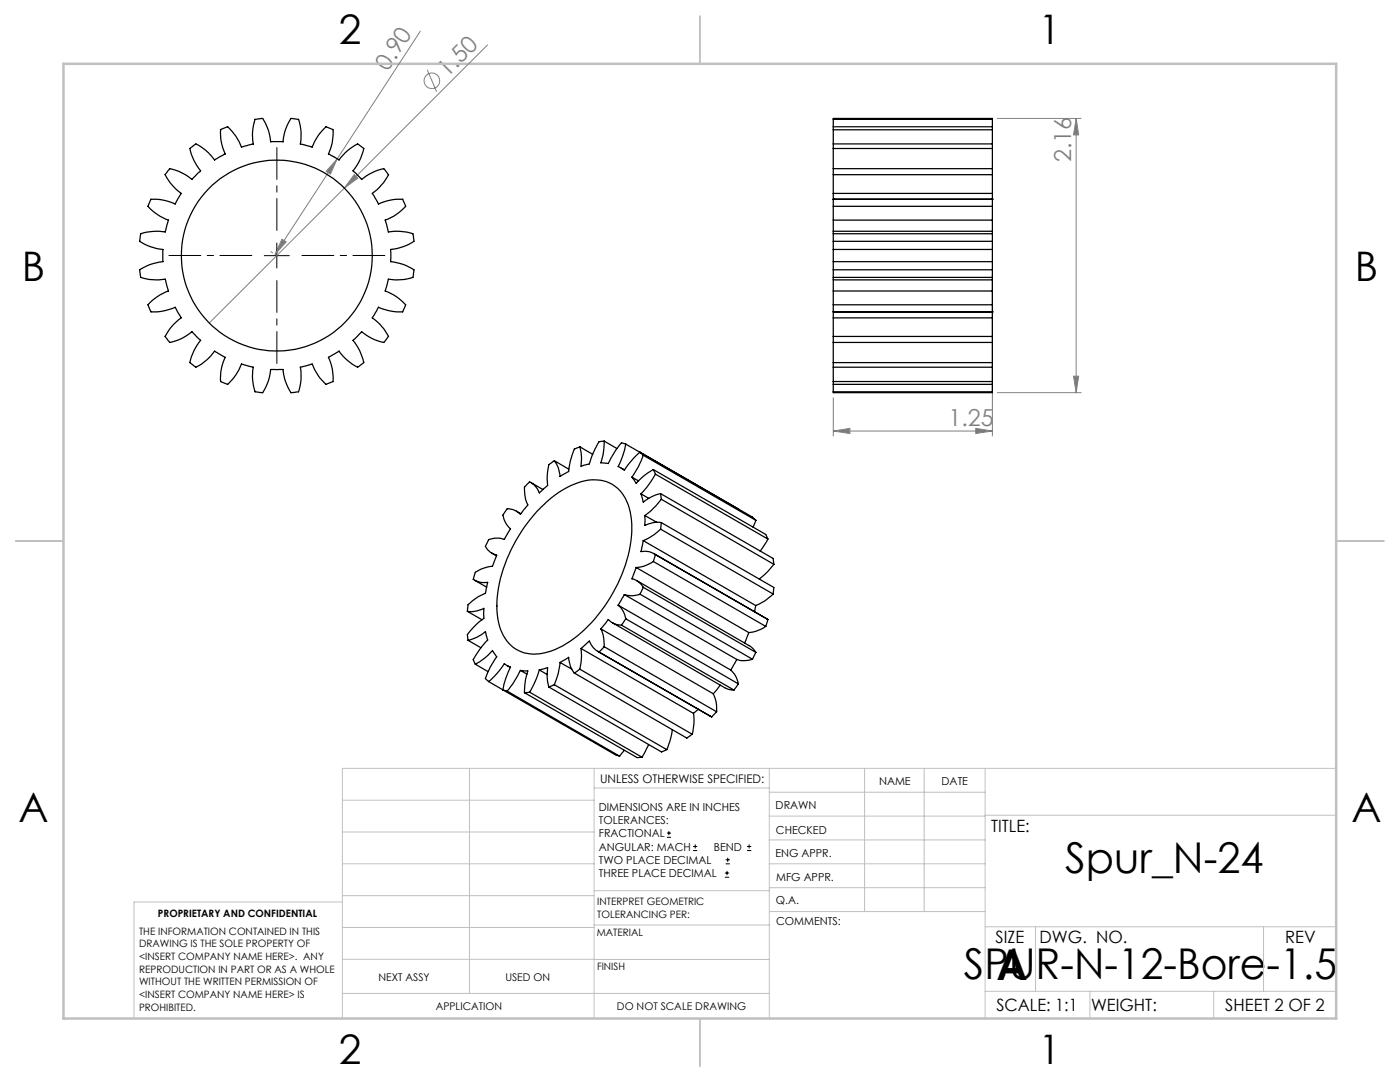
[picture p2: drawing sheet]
<svg xmlns="http://www.w3.org/2000/svg" width="279mm" height="216mm" viewBox="0 0 279 216" stroke-linecap="round" stroke-linejoin="round" font-family="sans-serif">
<g fill="none" stroke="#808080" stroke-width=".2">
<path d="M83.9 6.2l-29 44.6M85.3 13.9l1.8 4.4M97.3 9l-55.5 55.5M66.5 31.2l.3 .2M67.3 31.7l-1.4 3-.8-.5zM70.7 34.8l.7 .8-2.7 1.9zM199 23.6h16.8M214.8 23.6l.5 3.3h-1.1zM214.8 23.6v54.8M54 50.2l.4 .2M56.3 47.7l.8 .6-2.2 2.5zM198 54.8v32.2"/>
<path d="M166.3 79.4v7.6M199 78.4h16.8M214.2 75.1h1.1l-.5 3.3zM166.3 86l3.3-.5v1zM166.3 86h31.7M194.7 85.5l3.3 .5-3.3 .5z"/>
<circle cx="86.2" cy="16.1" r="1.56"/>
</g>
<g fill="none" stroke="#000" stroke-width=".2">
<path d="M52.7 51h5M55.2 48.5v5M133.1 167.1h.8M133.1 166.2h.8M133.5 165.8v.9M138.3 169.7h.8M138.3 168.9h.8M138.7 168.5v.8M144.7 175h.8M144.7 174.2h.8M144.8 172.4h.9M144.8 171.6h.9"/>
<path d="M145.1 173.8v.8M145.2 171.1v.9M149.1 169.7h.8M149.1 168.9h.8M149.5 168.5v.8"/>
</g>
<path d="M50.3 51h-16.6M55.3 46v-16.6M55.3 56v16.5M60.3 51h16.5" fill="none" stroke="#000" stroke-width=".2" stroke-dasharray="15.2 1.3 1.3 1.3" stroke-dashoffset="8.9"/>
<g fill="none" stroke="#c0c0c0" stroke-width=".2">
<path d="M68.3 159.7h50.3M93.7 153.3v44.9M118.6 153.3v49.9M118.6 157.2h34.9M153.5 153.3v49.9M153.5 158.1h43.1M172.5 153.3v28.6M184.4 153.3v28.6M196.6 153.3v49.9M266.7 153.3h-198.4v49.9M68.3 178.7h50.3M68.3 172.4h50.3"/>
<path d="M68.3 166h50.3M68.3 180h-41.6v23.2M118.6 177.7h35M153.5 167.6h43.1M153.5 162.8h43.1M153.5 172.4h43.1M153.5 177.1h43.1M196.6 162.7h70.1M68.3 198.2h85.2M68.3 191.4l85.2 .1M68.3 185.1h50.3M118.6 184.6h35"/>
<path d="M153.6 181.9h43M196.6 197.8h70.1M196.6 184.9h70.1M206.7 184.9v12.9M217.5 197.8v5.4M242.2 197.8v5.4M252.2 184.9v12.9"/>
</g>
<path d="M139.7 3.2v9.5M3.1 107.9h9.6M266.7 107.9h9.5M139.7 203.2v9.6" fill="none" stroke="#c0c0c0" stroke-width=".25"/>
<path d="M12.7 12.7h254v190.5h-254z" fill="none" stroke="#c0c0c0" stroke-width=".5"/>
<g fill="#808080">
<path d="M70.7 34.8l.7 .8-2.7 1.9z"/>
<path d="M166.3 86l3.3-.5v1zM194.7 85.5l3.3 .5-3.3 .5z"/>
<path d="M67.3 31.7l-1.4 3-.8-.5zM56.3 47.7l.8 .6-2.2 2.5z"/>
<path d="M214.2 75.1h1.1l-.5 3.3zM214.8 23.6l.5 3.3h-1.1z"/>
</g>
<g fill="none" stroke="#000" stroke-width=".25">
<path d="M37.9 29.6l1.2-.9a9.9 9.9 0 0 1 3.7 3.2l2.1-1.2a9.6 9.6 0 0 1-.9-4.8l1.4-.6a10.4 10.4 0 0 1 2.8 4.1l2.4-.6a9.8 9.8 0 0 1 .3-5l1.5-.2a9.7 9.7 0 0 1 1.6 4.7h2.5a9.7 9.7 0 0 1 1.6-4.7l1.5 .2a9.8 9.8 0 0 1 .3 5l2.4 .6a10.4 10.4 0 0 1 2.8-4.1l1.4 .6a9.6 9.6 0 0 1-1 4.8l2.2 1.2a10.1 10.1 0 0 1 3.7-3.2l1.2 .9a10.3 10.3 0 0 1-2.2 4.5l1.8 1.7a10.5 10.5 0 0 1 4.4-2.1l.9 1.2a11.3 11.3 0 0 1-3.2 3.7l1.2 2.1a10.1 10.1 0 0 1 4.9-.9l.6 1.4a10.2 10.2 0 0 1-4.1 2.7l.6 2.4a10.8 10.8 0 0 1 4.9 .3l.2 1.6a10.2 10.2 0 0 1-4.6 1.6v2.4a10.2 10.2 0 0 1 4.6 1.6l-.2 1.6a10.8 10.8 0 0 1-4.9 .3l-.6 2.4a10.2 10.2 0 0 1 4.1 2.7l-.6 1.4a10.7 10.7 0 0 1-4.9-.9l-1.2 2.1a10.7 10.7 0 0 1 3.2 3.7l-.9 1.2a9.5 9.5 0 0 1-4.4-2.1l-1.8 1.7a10.3 10.3 0 0 1 2.2 4.5l-1.2 .9a10.1 10.1 0 0 1-3.7-3.2l-2.2 1.2a9.6 9.6 0 0 1 1 4.8l-1.4 .6a10.4 10.4 0 0 1-2.8-4.1l-2.4 .7a9.7 9.7 0 0 1-.3 4.9l-1.5 .2a9.7 9.7 0 0 1-1.6-4.7h-2.5a9.7 9.7 0 0 1-1.6 4.7l-1.5-.2a9.7 9.7 0 0 1-.3-4.9l-2.4-.7a10.4 10.4 0 0 1-2.8 4.1l-1.4-.6a9.6 9.6 0 0 1 .9-4.8l-2.1-1.2a9.9 9.9 0 0 1-3.7 3.2l-1.2-.9a10.3 10.3 0 0 1 2.1-4.5l-1.7-1.7a9.4 9.4 0 0 1-4.4 2.1l-1-1.2a10.1 10.1 0 0 1 3.3-3.7l-1.2-2.1a10.7 10.7 0 0 1-4.9 .9l-.6-1.4a10.2 10.2 0 0 1 4.1-2.7l-.6-2.4a10.8 10.8 0 0 1-4.9-.3l-.2-1.6a10.2 10.2 0 0 1 4.6-1.6v-2.4a10.2 10.2 0 0 1-4.6-1.6l.2-1.6a10.8 10.8 0 0 1 4.9-.3l.6-2.4a10.2 10.2 0 0 1-4.1-2.7l.6-1.4a10.1 10.1 0 0 1 4.9 .9l1.2-2.1a10.7 10.7 0 0 1-3.3-3.7l1-1.2a10.3 10.3 0 0 1 4.4 2.1l1.7-1.7a10.3 10.3 0 0 1-2.1-4.5zM166.3 39.8v1.4M166.3 39.8h.1M166.3 34.9v3.7M166.3 33.7v1.2M166.3 38.6v1.2M166.3 28.7v.9M166.3 29.6v4.1M166.3 25.9v2.9M166.3 25.3v.6M166.3 23.8v1.5M166.3 23.8v-.2h31.7v.2"/>
<path d="M166.3 39.8h31.7M166.3 38.6h31.7M166.3 34.9h31.7M166.3 33.7h31.7M166.3 28.7h31.7M166.3 29.6h31.7M166.3 25.9h31.7M166.3 25.3h31.7M166.3 23.8h31.7M198 39.8v1.4M198 39.8h.1M198 34.9v3.7"/>
<path d="M198 33.7v1.2M198 38.6v1.2M198 28.7v.9M198 29.6v4.1M198 25.9v2.8M198 25.3v.6M198 23.8v1.5M166.3 53.8v1.6M166.3 52.2v1.6M166.3 48.2v1.6M166.3 46.6v1.6M166.3 55.4v.4"/>
<path d="M166.3 46.1v.5M166.3 58.1v2.7M166.3 41.2v2.7M166.3 49.8v2.4M166.3 55.8v2.3M166.3 43.9v2.2M166.3 55.8h31.7M166.3 46.1h31.7M166.3 53.8h31.7M166.3 55.4h31.7M166.3 52.2h31.7M166.3 49.8h31.7"/>
<path d="M166.3 48.2h31.7M166.3 46.6h31.7M166.3 58.1h31.7M166.3 41.2h31.7M166.3 43.9h31.7M198 53.8v1.6M198 52.2v1.6M198 48.2v1.6M198 46.6v1.6M198 55.4v.4M198 46.1v.5M198 58.1v2.7"/>
<path d="M198 41.2v2.7M198 49.8v2.4M198 55.8v2.3M198 43.9v2.2M166.3 60.8v1.4M166.3 62.2h.1M166.3 63.4v3.7M166.3 67.1v1.2M166.3 62.2v1.2M166.3 72.4v.9M166.3 68.3v4.1M166.3 73.3v2.8"/>
<path d="M166.3 76.1v.6M166.3 76.7v1.5M166.3 78.2v.2h31.7v-.2M166.3 62.2h31.7M166.3 60.8h31.7M166.3 63.4h31.7M166.3 67.1h31.7M166.3 68.3h31.7M166.3 73.3h31.7M166.3 72.4h31.7M166.3 76.1h31.7M166.3 76.7h31.7"/>
<path d="M166.3 78.2h31.7M198 60.8v1.4M198 62.2h.1M198 63.4v3.7M198 67.1v1.2M198 62.2v1.2M198 72.4v.9M198 68.3v4.1M198 73.3v2.8M198 76.1v.6M198 76.7v1.5M106 96.3l2.4 1.4"/>
<path d="M110.6 91.9l-.3 .2a1.82 1.82 0 0 0-1 1.7l-.1 1.6 .1 1.5-1.7 1.5a4.2 4.2 0 0 0-1.9-2.3l-1 1.1a7.3 7.3 0 0 0 .6 3.6l-1.4 1.8a3.7 3.7 0 0 0-2.7-1.1l-.3 .5a1.42 1.42 0 0 0-.1 2l.3 .7 .8 .8-1.3 2.1a4.8 4.8 0 0 0-3.1 .1l-.2 .5a1.06 1.06 0 0 0 .3 1.7l.9 .6 .6 .3-.8 2.2a6.4 6.4 0 0 0-3.5 1.4l-.4 1.2a4 4 0 0 0 2.9 .6l-.3 1.3a1.09 1.09 0 0 1-1 1.3l-1.7 1.1a1.85 1.85 0 0 0-1 1.8v.3M110.6 91.9l2.9 1.7M115.7 89.1l-.3 .2a1.53 1.53 0 0 0-1.2 1.4l-.4 1.2-.3 2.2-1.7 1a5.4 5.4 0 0 0-1.2-3.2M115.7 89.1l2.6 1.6M120.6 88l-1 .1a18.5 18.5 0 0 0-2 4.5l-1.6 .4a9.4 9.4 0 0 0-.3-3.9M120.6 88a13.2 13.2 0 0 1-.7 4.4l1.5 .1a19 19 0 0 1 2.6-4.2l.9 .3M120.6 88l2.5 1.5M124 93.4l.6 .4M124.9 88.6a15.8 15.8 0 0 1-1.5 4.5l1.2 .7a16.5 16.5 0 0 1 3.1-3.6l.7 .6M124.9 88.6l25.3 14.6 .6 .6M126.1 95.2l1.3 .8M127.9 98.5l1.6 .9"/>
<path d="M128.4 90.8a16.1 16.1 0 0 1-2.3 4.4M128.4 90.8l22.4 13M130.4 93.7a12.2 12.2 0 0 0-3.4 2.7l-.9-1.2M130.4 93.7l.4 .9M130.4 93.7l22.4 12.9 .4 1M130.8 94.6a18.8 18.8 0 0 1-2.9 3.9M130.8 94.6l22.4 13M131.8 98.5a8.4 8.4 0 0 0-3.4 1.7l-.5-1.7M131.8 98.5l.2 1.1M131.8 98.5l22.5 12.9 .1 1.2M132 99.6a16.4 16.4 0 0 1-3.3 3.3M132 99.6l22.4 13"/>
<path d="M94.7 115.8l2.4 1.4M98.2 110.4l.9 .5M103 102l.9 .5M107.2 102a18.7 18.7 0 0 1 10.1-6.2 7.1 7.1 0 0 1 8.3 5.6 21.9 21.9 0 0 1-1.9 14.2 27.8 27.8 0 0 1-12.2 13.7 8.9 8.9 0 0 1-8.5 .2 8.8 8.8 0 0 1-3.8-6.9 27.5 27.5 0 0 1 5.4-17.4zM124.6 118.6l-1.2 2.2M124.6 118.6l22.4 13M127 113.2l-.9 2.3a3.4 3.4 0 0 1 2.3 1.7M127 113.2l22.4 13M127.1 115.9l22.4 12.9 .9 .7 .4 .7M127.7 118.6a4.5 4.5 0 0 1-3.1 0M127.7 118.6l22.5 13M128.4 107.9l-.5 2.2a3.6 3.6 0 0 1 2.9 .6l-.4 1.3"/>
<path d="M128.4 117.2l-.7 1.4M128.4 117.2l22.4 13M128.4 107.9l22.4 12.9M128.7 102.9v1.9a5.3 5.3 0 0 1 3.3-.5M128.7 102.9l2.4 1.3M130.4 112a6.7 6.7 0 0 1-3.4 1.2M130.4 112l22.4 13M130.5 110.5l22.7 13.1M131.8 105.6a11.3 11.3 0 0 1-3.4 2.3M131.8 105.6l22.5 12.9M132 104.3l-.2 1.3M132 104.3l22.4 12.9-.1 1.3"/>
<path d="M150.8 103.8l-.5 1.4M153.2 107.6l-1.5 2.4M154.3 118.5a9.5 9.5 0 0 1-3.5 2.3M154.4 112.6a14 14 0 0 1-2.9 2.9M93.3 122a5.7 5.7 0 0 0 3.3-.6l-.1 1.3a1.07 1.07 0 0 1-.8 1.3l-1.6 1.7a1.76 1.76 0 0 0-.7 1.9v.2M93.3 122l2.9 1.6M93.4 127.8a8 8 0 0 0 3.5-1.8l.4 1.7a18.8 18.8 0 0 0-2.9 3.9l.5 .9M93.4 127.8l2.6 1.5M94.9 132.5a11.3 11.3 0 0 0 3.4-2.7l.8 1.3a12.5 12.5 0 0 0-2.2 4.4l.6 .5M94.9 132.5l2.5 1.5M97.5 136a14.6 14.6 0 0 0 3.1-3.6l1.3 .7a15.5 15.5 0 0 0-1.5 4.6l.8 .2M97.5 136l25.3 14.6 .8 .3"/>
<path d="M101.2 137.9l22.4 13M101.2 132.8l.6 .4M103.9 133.8l1.4 .1a13.6 13.6 0 0 0-.6 4.3M103.9 133.8a19.9 19.9 0 0 1-2.7 4.1M103.9 133.8l1.3 .7M104.7 138.2l22.4 13 1-.1M105.7 138.1l-1 .1M105.7 138.1l22.4 13M107.6 133.7l1.7-.5a9.4 9.4 0 0 0 .2 3.9M107.6 133.7a18.5 18.5 0 0 1-1.9 4.4M107.6 133.7l1.6 .9M109.5 137.1l22.5 12.9 1.1-.4"/>
<path d="M110.6 136.6l-1.1 .5M110.6 136.6l22.5 13M111.8 132.2l1.7-1a5.1 5.1 0 0 0 1.1 3.1M111.8 132.2a13.5 13.5 0 0 1-1.2 4.4M111.8 132.2l2.3 1.3M114.6 134.3l22.5 13 1-.8M115.7 133.5l-1.1 .8M115.7 133.5l22.4 13M116 129.4l1.6-1.5a3.9 3.9 0 0 0 2 2.2M116 129.4a11.5 11.5 0 0 1-.3 4.1M116 129.4l22.4 12.9M119.3 130l22.7 13.1"/>
<path d="M119.6 130.1l22.4 13M119.9 125.5a7.5 7.5 0 0 1 .7 3.5M119.9 125.5l22.4 12.9M120.6 129l-1 1.1M120.6 129l22.4 13M122.2 124.2l22.4 13 .8 .3 1.1 .2M123.4 120.8a4.4 4.4 0 0 1 1.5 2.7M123.4 120.8l22.4 12.9M124 124.7a3.5 3.5 0 0 1-2.6-1.1l-1.5 1.9M124 124.7l22.5 13M124.9 123.5l-.9 1.2M124.9 123.5l22.5 13"/>
<path d="M142.3 138.4a6.6 6.6 0 0 1 .7 3.6M143.8 136.7l-1.5 1.7M145.8 133.7a4.7 4.7 0 0 1 1.6 2.8M147 131.6l-1.2 2.1M147.4 136.5l-.9 1.2M149.4 126.2l-.8 2.1M150.2 131.6a4.8 4.8 0 0 1-3.2 0M150.8 120.8l-.2 1.3M150.8 130.2l-.6 1.4M152.8 125a7 7 0 0 1-3.4 1.2M153 123.4l.2 .2M153.2 123.6l-.4 1.4"/>
<path d="M124.6 149.7l-1 1.2M129.4 148.6l-1.3 2.5M134.2 145.6a13.9 13.9 0 0 1-1.1 4M138.4 142.3a9.8 9.8 0 0 1-.3 4.2M139.3 141.5l-.9 .8M143 142l-1 1.1"/>
<circle cx="55.2" cy="51" r="19"/>
</g>
<g font-size="8.5">
<text x="212.6" y="174.2">Spur_N-24</text>
<text x="192.4" y="195.4">SPUR-N-12-Bore-1.5</text>
<text x="198.9" y="195.5">A</text>
</g>
<g font-size="8.1">
<text x="67.6" y="8.9">2</text>
<text x="207.3" y="8.9">1</text>
<text x="4.4" y="56.2">B</text>
<text x="270.4" y="56.2">B</text>
<text x="3.7" y="164.1">A</text>
<text x="269.7" y="164.1">A</text>
<text x="67.6" y="212.4">2</text>
<text x="207.3" y="212.4">1</text>
</g>
<g font-size="4.7" fill="#808080">
<text x="77.4" y="14.3" transform="rotate(-57 77.4 14.3)">0.90</text>
<text x="89.2" y="15.5" transform="rotate(-45 89.2 15.5)">1.50</text>
<text x="213.8" y="32.3" transform="rotate(-90 213.8 32.3)">2.16</text>
<text x="189.3" y="85">1.25</text>
</g>
<g font-size="3.4">
<text x="197.8" y="166">TITLE:</text>
<text x="198.7" y="188.1">SIZE</text>
<text x="207.5" y="188.1">DWG. NO.</text>
<text x="256.5" y="188.2">REV</text>
<text x="198.8" y="201.7">SCALE: 1:1</text>
<text x="217.7" y="201.8">WEIGHT:</text>
<text x="244.5" y="201.7">SHEET 2 OF 2</text>
</g>
<text font-size="2.4" x="119.8" y="156.2">UNLESS OTHERWISE SPECIFIED:</text>
<g font-size="2.2">
<text x="119.5" y="161.8">DIMENSIONS ARE IN INCHES</text>
<text x="154.8" y="161.4">DRAWN</text>
<text x="175.4" y="156.6">NAME</text>
<text x="187.9" y="156.7">DATE</text>
<text x="119.5" y="164.4">TOLERANCES:</text>
<text x="119.5" y="167.1">FRACTIONAL</text>
<text x="154.9" y="166.3">CHECKED</text>
<text x="119.5" y="169.7">ANGULAR: MACH</text>
<text x="119.5" y="172.4">TWO PLACE DECIMAL</text>
<text x="142.5" y="169.7">BEND</text>
<text x="154.8" y="171">ENG APPR.</text>
<text x="119.5" y="175">THREE PLACE DECIMAL</text>
<text x="154.9" y="175.7">MFG APPR.</text>
<text x="154.9" y="180.4">Q.A.</text>
<text x="154.9" y="184.6">COMMENTS:</text>
</g>
<g font-size="2.1">
<text x="75.5" y="195.7">NEXT ASSY</text>
<text x="100.9" y="195.7">USED ON</text>
<text x="86.9" y="201.5">APPLICATION</text>
<text x="123.1" y="201.6">DO NOT SCALE DRAWING</text>
</g>
<g font-size="2">
<text x="31.5" y="182.9">PROPRIETARY AND CONFIDENTIAL</text>
<text x="119.2" y="180.6">INTERPRET GEOMETRIC</text>
<text x="119.2" y="183.1">TOLERANCING PER:</text>
<text x="27.8" y="186.5">THE INFORMATION CONTAINED IN THIS</text>
<text x="27.8" y="189">DRAWING IS THE SOLE PROPERTY OF</text>
<text x="27.8" y="191.6">&lt;INSERT COMPANY NAME HERE&gt;. ANY</text>
<text x="119.1" y="186.7">MATERIAL</text>
<text x="27.8" y="194.1">REPRODUCTION IN PART OR AS A WHOLE</text>
<text x="27.8" y="196.6">WITHOUT THE WRITTEN PERMISSION OF</text>
<text x="119.1" y="193.5">FINISH</text>
<text x="27.8" y="199.1">&lt;INSERT COMPANY NAME HERE&gt; IS</text>
<text x="27.8" y="201.7">PROHIBITED.</text>
</g>
</svg>
